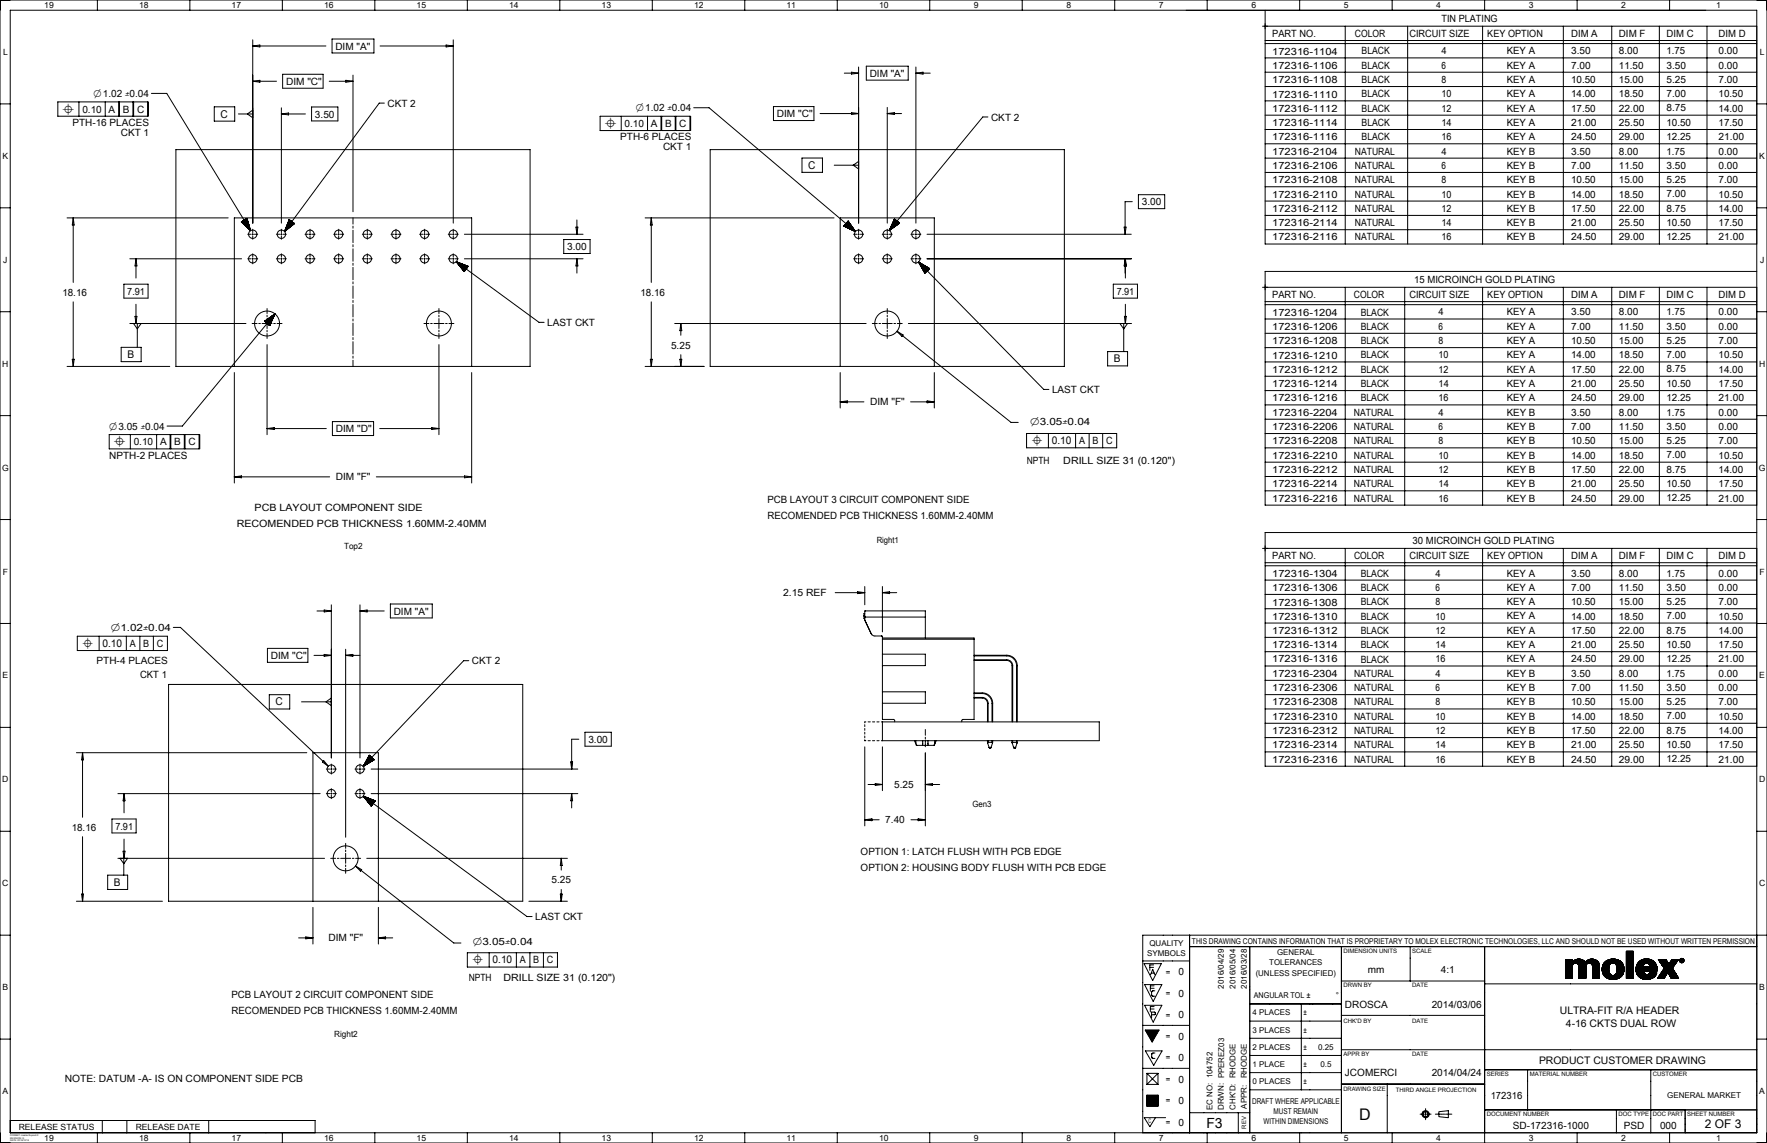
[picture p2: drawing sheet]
<svg xmlns="http://www.w3.org/2000/svg" width="864mm" height="559mm" viewBox="0 0 864 559" stroke-linecap="round" stroke-linejoin="round" font-family="sans-serif">
<g fill="none" stroke="#000" stroke-width=".49">
<path d="M0 0h864v559h-864zM48 0v5M93 0v5M138 0v5M183 0v5M228 0v5M274 0v5M319 0v5M364 0v5M409 0v5M454 0v5M500 0v5"/>
<path d="M545 0v5M590 0v5M635 0v5M680 0v5M726 0v5M771 0v5M816 0v5M5 5h854v549h-854zM124 19v90M162 19h21v7h-21zM222 19v90M617 13h242"/>
<path d="M618 5v114h241M618 20h241M657 13v106M688 13v106M725 13v106M764 13v106M788 13v106M811 13v106M834 13v106M124 22h3v1zM124 40l3-1v1zM124 22h35"/>
<path d="M124 40h11M138 36h20v7h-20zM161 40h12M169 39l4 1h-4zM173 37v67M186 22h36M218 22h4l-4 1zM413 36h7M416 35l4 1h-4zM420 33v76M423 32h21v7h-21zM448 33v76"/>
<path d="M448 36l3-1v1zM448 36h7M618 35h241M618 21h241M618 28h241M0 51h5M28 50h30v7h-30zM39 50v7M51 50v7M58 50h7v7h-7zM65 50h7v7h-7zM73 50v7"/>
<path d="M74 46h7l41 67M105 52h10v7h-10zM117 56h7M124 54l-3 2 3 2M138 53v56M138 56l3-1v1zM138 56h11M152 52h13v7h-13zM188 50h-3l-46 63M293 57h30v7h-30zM304 57v7M316 57v7"/>
<path d="M323 57h7v7h-7zM330 57h7v7h-7zM338 57v7M339 53h8l71 60M378 52h20v7h-20zM401 56h19M416 55l4 1h-4zM434 53v56M434 56l3-1v1zM434 56h7M483 57h-3l-45 56M618 42h241"/>
<path d="M618 56h241M618 49h241M859 51h5M86 73h173v106h-173zM347 73h173v106h-173zM392 77h10v7h-10zM420 79l-3 2 3 2M618 63h241M618 70h241M618 77h241M408 81h12M553 99h-3v16"/>
<path d="M556 95h13v7h-13zM618 84h241M618 98h241M618 91h241M0 102h5M33 107h79M36 107v3h-1zM36 107v31M118 108l3-1 1 6M118 108l4 5M118 108v1M118 108l1 1"/>
<path d="M118 108l1 2M119 108l1 2M119 108l2 3M119 108l3 4M119 108l3 5M120 107l2 5M120 107l2 4M120 107l2 3M120 107l1 2M121 107v1M121 115h2M123 115h1"/>
<path d="M124 112v2M124 114v1M124 115v2M124 115h2M135 115h2M137 115h1M138 112v2M138 114v1M138 115v2M138 115h2M140 111l2-3-2 4M141 107l3 2"/>
<path d="M141 107l-2 6M141 107h.1M141 107v1M142 108l-1 1M142 108l-2 2M142 108l-3 4M143 108l-4 5M143 109l-3 4M143 109l-3 3M143 109l-2 3M143 109l-1 2M144 109l-2 2"/>
<path d="M144 109l-1 1M144 109l-5 4M149 115h2M151 115h1M152 112v2M152 114v1M152 115v2M152 115h2M163 115h2M165 115h1M166 112v2M166 114v1"/>
<path d="M166 115v2M166 115h2M173 107v3M173 111v1M173 113v6M173 120v1M177 115h2M179 115h1M180 112v2M180 114v1M180 115v2M180 115h2"/>
<path d="M191 115h2M193 115h1M194 112v2M194 114v1M194 115v2M194 115h2M205 115h2M207 115h1M208 112v2M208 114v1M208 115v2M208 115h2"/>
<path d="M219 115h2M221 115h1M222 112v2M222 114v1M222 115v2M222 115h2M227 115h58M276 117h12v7h-12zM281 111h1v4zM282 108v7M315 107h93M318 107l1 3h-1z"/>
<path d="M318 107v31M412 111l6 2M412 111h.1M413 110v1M413 110l2 2M413 110l3 2M413 110l4 3M413 109l4 4M414 109l4 4M414 111l-1-1 1 2M414 109l3 3M414 109l3 2"/>
<path d="M414 109l2 2M414 108l2 2M414 108l1 1M415 108v1M415 108h.1M415 108l3 5M415 108l-3 3M417 115h2M419 115h1M420 112v2M420 114v1M420 115v2"/>
<path d="M420 115h2M431 115h2M433 115h1M434 112v2M434 114v1M434 115v2M434 115h2M435 112l4-4-4 5M436 110l2-2-2 3M437 108v-1l-1 2M437 107l3 2M437 107l-2 6"/>
<path d="M437 107h.1M438 107l-2 2M438 108l-3 3M438 108l-3 4M439 108l-3 4M439 109l-2 2M439 109l-1 1M440 109h-1M440 109l-5 4M445 115h2M447 115h1M448 112v2"/>
<path d="M448 114v1M448 115v2M448 115h2M453 115h100M549 111h1v4zM618 112h241M618 105h241M859 102h5M61 139h11v7h-11zM63 127h55M66 127l1 3h-1zM66 127v9"/>
<path d="M121 127h2M123 127h1M124 124v2M124 126v1M124 127v2M124 127h2M135 127h2M137 127h1M138 124v2M138 126v1M138 127v2M138 127h2"/>
<path d="M149 127h2M151 127h1M152 124v2M152 126v1M152 127v2M152 127h2M163 127h2M165 127h1M166 124v2M166 126v1M166 127v2M166 127h2"/>
<path d="M173 122v6M173 129v1M173 131v6M173 138v1M173 140v6M177 127h2M179 127h1M180 124v2M180 126v1M180 127v2M180 127h2M191 127h2"/>
<path d="M193 127h1M194 124v2M194 126v1M194 127v2M194 127h2M205 127h2M207 127h1M208 124v2M208 126v1M208 127v2M208 127h2M219 127h2"/>
<path d="M221 127h1M222 124v2M222 126v1M222 127v2M222 127h2M223 128l40 30h3M223 128l4 5M223 128l6 2M223 128l5 3M224 129l4 3M224 128l4 3M225 130l2 2"/>
<path d="M225 129l3 2M226 131l1 1h-1M226 129l2 2M226 132l1 1M227 129l1 2M227 133h.1M227 127h58M227 130h2M228 130h1M229 130l-2 3M282 127v3h-1zM282 127v7"/>
<path d="M417 127h2M419 127h1M420 124v2M420 126v1M420 127v2M420 127h2M431 127h2M433 127h1M434 124v2M434 126v1M434 127v2M434 127h2"/>
<path d="M445 127h2M447 127h1M448 124v2M448 126v1M448 127v2M448 127h2M449 128l61 62h3M449 128l3 6M449 128l5 3M449 128l4 5M449 128l4 4M449 129l4 4"/>
<path d="M450 130l3 3M450 129l3 3M451 131l1 2M451 129l3 3M451 132l1 1M451 130l3 2M452 133v1M452 130l2 2M453 130l1 2M453 127h100M453 131h1M454 131h.1"/>
<path d="M454 131l-2 3M544 139h12v7h-12zM550 127l-1 3h1M550 127v3M550 127v7M550 127v9M859 133h-241v114h241M0 152h5M36 148v31M63 158h57M65 158l2 3 2-3M66 155h1l-1 3z"/>
<path d="M66 149v9M67 158v12M123 158h3M126 158h1M128 158h5M130 157h-1M131 151v2M131 154v1M131 156v5M131 156l-1 1M132 155l-2 3M132 158v1"/>
<path d="M133 156l-2 3 2-2M133 154l-3 4M133 156l-2 3M134 154l-4 4M134 155l-3 3M134 158h1M134 154l-3 4M134 153l-3 5M134 153l-45 55h-7M134 153l-5 4 3 2M134 153l-2 6M135 158h3"/>
<path d="M173 147v1M173 149v6M173 156v1M173 158v6M207 158h3M210 158h1M212 158h5M215 151v2M215 154v1M215 156v5M218 158h1M219 158h3"/>
<path d="M318 148v31M330 158h93M333 158v4h-1zM333 158v6M426 158h3M430 158h.1M431 158h5M434 151v2M434 154v1M434 156v5M437 158h1M439 158h2"/>
<path d="M444 158h109M547 158l2 3 2-3M549 158v14M550 155v3zM550 149v9M617 140h242M618 149h241M618 156h241M618 147h241M657 140v107M687 140v107M725 140v107"/>
<path d="M764 140v107M788 140v107M811 140v107M834 140v107M859 152h5M33 179h50M35 176h1v3zM59 170h10v7h-10zM115 179v-72h116v72M131 161v1M131 163v2M131 168v45"/>
<path d="M173 165v1M173 167v6M173 174v1M173 176v3M215 161v1M215 163v2M215 168v45M315 179h29M318 176h1l-1 3zM332 176h1v3zM333 173v6M411 179v-72h46v72"/>
<path d="M434 161v1M434 163v2M438 162l3 2v1zM438 162l56 45h4M541 172h10v7h-10zM618 163h241M618 170h241M618 177h241M115 182v54M231 182v54M411 182v17M411 196h11"/>
<path d="M411 196h3v1zM445 196h12M453 196h4l-4 1zM457 182v17M618 198h241M618 191h241M618 184h241M0 203h5M53 212h30v7h-30zM64 212v7M77 212v7M83 212h7v7h-7z"/>
<path d="M90 212h7v7h-7zM98 212v7M131 210l3-1v1zM131 210h28M162 206h21v7h-21zM186 210h29M211 209l4 1h-4zM502 212h44v7h-44zM512 212v7M526 212v7M532 212v7M539 212v7"/>
<path d="M618 212h241M618 219h241M618 205h241M859 203h5M115 233h46M115 233h3v1zM184 233h47M227 233h4l-4 1zM618 233h241M618 240h241M618 226h241M0 254h5"/>
<path d="M859 254h5M617 268h242M618 277h241M618 275h241M657 268v107M687 268v107M725 268v107M764 268v107M788 268v107M811 268v107M834 268v107M859 260h-241v115h241"/>
<path d="M155 299h7M158 298l4 1h-4zM162 296v75M176 299l3-1v1zM176 299h12M176 296v75M191 295h20v7h-20zM408 290h15M419 289l4 1h-4zM423 287v9M423 300h-1l1 2M431 287v22"/>
<path d="M431 290h7M431 290l4-1v1zM618 291h241M618 298h241M618 284h241M0 305h5M38 311h44v7h-44zM48 311v7M62 311v7M68 311v7M75 311v7M85 307h3l72 68"/>
<path d="M131 317h19v7h-19zM158 320h4l-4 1zM169 317v92M422 301h1M423 302h29M426 310h.1M431 311h.1M431 311l-5-1a16 16 0 0 1-3-11h29v13M431 311v41h6v1M431 312h45v40h-5l-1 1M431 320h21v5h-21M431 313h45"/>
<path d="M618 312h241M618 305h241M618 319h241M859 305h5M82 335h173v106h-173zM132 340h10v7h-10zM153 320h9M169 320h7M169 320h3v1zM229 323h-2l-49 52M431 338h21v6h-21M476 339h4"/>
<path d="M476 321h16M476 323h16M476 320h16M480 339a5 5 0 0 1 5 5M480 339h.1M492 320a5 5 0 0 1 5 5M492 323l2 1 1 1M492 321a5 5 0 0 1 5 4M492 320v1M492 323h.1M495 325h.1M495 325v28"/>
<path d="M497 325v28M497 325h.1M618 340h241M618 326h241M618 333h241M0 356h5M147 343h15M162 341l-3 2 3 2M286 358h13v7h-13zM423 354v1M423 356v1M423 358v1"/>
<path d="M423 360v1M423 353h.1M424 353h1M426 353h1M429 353h1M431 353h106v9h-106M431 353v9M452 357v2M476 341h4M480 341l2 1 1 2M480 341h.1M483 344h.1"/>
<path d="M483 344v9M485 344h.1M485 344v9M618 347h241M618 354h241M859 356h5M37 368h113M40 368v32M40 368l1 3h-1zM158 372l2 3-2-2zM159 376h2M162 376h.1"/>
<path d="M162 374v1M162 377v1M163 376h1M173 376h2M176 376h.1M176 374v1M176 377v1M177 376h1M180 369l3 2M180 369l-2 6M180 369h.1M181 369l-1 1"/>
<path d="M181 370l-1 1M181 370l-2 2M181 370l-3 3M181 376h101M181 370l-3 4M182 370l-4 4M182 371l-4 3M182 371l-3 3M182 371l-2 2M182 371l-1 2M183 371l-2 1M183 371l-1 1"/>
<path d="M183 371v1M183 371l-5 4M279 372h1l-1 4zM283 361h-4v15M423 362h.1M423 365v39M424 362h1M426 362h1M429 362h1M431 365v22M447 362l1 2h9v-2M447 362l1 1"/>
<path d="M448 362v1M448 363v1M451 362v2M452 360v1M452 362v3M452 368v36M454 362v2M457 363l-1 1M457 362v1M457 362h.1M483 362v3M483 363h.1"/>
<path d="M483 363h2M483 362v1M483 365h1M483 365h.1M483 365v1M483 366h.1M483 366h1M484 366h.1M484 365v1M484 365h.1M485 362v1M485 363h.1"/>
<path d="M485 362l-1 3M495 362v3M495 363h.1M495 363h2M495 362v1M495 365h1M495 365h.1M495 365l1 1M496 366h.1M496 365v1M496 365h.1M497 362v1"/>
<path d="M497 363h.1M497 362l-1 3M618 368h241M618 361h241M58 388h98M61 388v9M61 388v3h-1zM159 388h2M162 388h.1M162 386v1M162 389v1M163 388h1"/>
<path d="M173 388h2M176 388h.1M176 386v1M176 389v1M177 388h1M178 389l80 59h2M178 389l3 5M178 389l5 2M178 389l4 4M178 390l4 3M179 391l3 2M179 390l4 2"/>
<path d="M180 390l3 2M180 392l2 2M180 393l2 1M181 393l1 1M181 394h.1M181 391l2 1M181 388h101M182 391l1 1M183 391v1M183 391h.1M183 391l-2 3M279 388v7"/>
<path d="M279 388l1 3h-1zM424 384h7M428 383l3 1h-3zM452 384h7M452 384l4-1v1zM0 406h5M40 409v32M55 400h12v7h-12zM58 420h101M59 420l2 2 1-2M60 416h1v4zM61 410v18"/>
<path d="M162 420h2M165 420h1M166 420h5M169 412v3M169 416h.1M169 417v5M172 420h1M174 420h2M179 420h98M274 420v5M274 420l1 3h-1zM423 401h7"/>
<path d="M423 401l3-1v1zM445 401h7M449 400l3 1h-3zM859 406h5M40 437h1l-1 4zM53 428h9v7h-9zM169 423v1M169 425v2M174 423l3 2-1 1zM174 423l48 38h3M274 437h1l-1 4zM274 435v6"/>
<path d="M0 457h5M37 441h42M146 459h7M149 458l4 1h-4zM153 441v-73h32v73M153 444v18M185 444v18M185 459h7M185 459l3-1v1zM258 441h19M581 457v97M864 457h-305v97"/>
<path d="M228 466h44v7h-44zM239 466v7M252 466v7M259 466v7M266 466v7M559 470h22M559 471h9l-5 8zM562 473h2M562 477l1-3 1 3M563 476h1M564 472h-2v2M581 463h278"/>
<path d="M611 463v91M656 463v91M656 480h70M689 463v17M726 463v96M765 478h3M765 469h3M765 469v9M765 469h.1M766 469l-1 1M767 469l-2 2M768 469l-3 3"/>
<path d="M768 473a1.6 1.6 0 0 1 2-2 1.6 1.6 0 0 1 2 2M768 478h.1M768 477l-1 1M768 476l-1 2M768 476l-2 2M768 475l-3 3M768 474l-3 4M768 474l-3 3M768 473l-3 4M768 473l-3 3M768 473v5M768 469l1 1a4 4 0 0 1 6 0 4 4 0 0 1 6 0"/>
<path d="M768 470l-3 4M768 470l-3 3M768 469l-3 4M768 472l-3 4M769 472l-4 3M769 470l-4 4M770 469l-5 5M771 469l-6 6M772 469l-3 2M772 473l3-3-3 3M772 473v5M772 469l-2 2"/>
<path d="M773 469l-2 2M774 469l-3 3M774 470l-2 2M774 470l-2 3M775 470l-3 3M775 473a1.6 1.6 0 0 1 2-2 1.6 1.6 0 0 1 1 2v5M775 475l-3 3M775 474l-3 4M775 474l-3 3M775 473l-3 4M775 473l-3 3M775 478h.1"/>
<path d="M775 477l-1 1M775 477l-2 1M775 476l-2 2M775 473v5h-3M775 472l-3 4M775 471l-3 4M776 469l-4 5M777 469l-5 5M777 469l-5 6M778 469l-6 6M778 469l-2 2M778 473l3-3-3 3"/>
<path d="M779 469l-2 2M780 469l-2 2M780 469l-2 3M780 470l-2 2M781 470l-3 2M781 470l1 2M781 470l-3 3M781 470l-3 4M781 471l-3 3M782 471l-4 4M782 478h-1M782 477l-2 1"/>
<path d="M782 476l-2 2M782 476l-3 2M782 475l-4 3M782 474l-4 4M782 474l-4 3M782 473l-4 4M782 473l-4 3M782 472l-4 4M782 472l-4 3M782 472v6h-4M785 470l-1 1M785 470a5 5 0 0 0 0 8"/>
<path d="M786 469l-3 3M786 474l-2 3M786 474l-2 2M786 473l-2 3M786 473l-3 3M786 475l-2 2 2-2M786 472l-3 4M787 476l-2 2M787 472v4M787 472a1.8 1.8 0 0 1 1-1 1.8 1.8 0 0 1 2 1M787 476a1.8 1.8 0 0 0 1 1 1.8 1.8 0 0 0 2-1M787 472l-4 3"/>
<path d="M787 469l-4 4M787 477l-2 1M787 477l-1 1M788 477l-2 1M788 469l-5 5M788 477l-2 2M789 477l-2 2M789 469l-6 5M789 469l-6 6M790 469l-2 2M790 472v4M790 474l3-3-3 4"/>
<path d="M790 469l-1 2M791 469l-2 2M791 470l-2 1M791 470l-1 1M792 470l-2 1M792 470l-2 2M792 470a6 6 0 0 0-7 0M792 470l1 1M792 470l-2 3M793 470l-3 3M793 471l-3 2M793 477l-1 1"/>
<path d="M793 471l-3 3M793 471a5 5 0 0 1-1 7 5 5 0 0 1-7 0M793 476l-2 2M793 472l-3 3M793 472l-3 4M794 472l-7 7M794 475l-4 4M794 473l-7 6M794 473l-6 6M794 474l-5 5M794 474l-6 5M795 465h.1"/>
<path d="M795 465v1M796 465l-1 1M796 465l-1 2M797 465l-2 2M797 465l-2 3M798 465l-3 3M798 465l-3 4M798 478h.1M798 478h-1M798 477l-1 1M798 476l-2 2M798 476l-3 2"/>
<path d="M798 475l-3 3M798 474l-3 4M798 474l-3 3M798 473l-3 4M798 473l-3 3M798 472l-3 4M798 472l-3 3M798 471l-3 4M798 471l-3 3M798 470l-3 4M798 470l-3 3M798 469l-3 4"/>
<path d="M798 469l-3 3M798 468l-3 4M798 468l-3 3M798 467l-3 4M798 467l-3 3M798 466l-3 4M798 466l-3 3M798 465h-3v13M798 465v13h-3M800 474v2M800 476l2 2 2 1M801 478l2-2-2 2"/>
<path d="M802 470l-2 1M802 469l-2 3M803 469l-3 3M803 473l-3 3M803 472l-3 4M803 475l-2 2M803 475l-2 3M803 469l-3 4M804 476l-2 2M804 469l-4 4M804 471a1.6 1.6 0 0 1 2 0 1.6 1.6 0 0 1 0 2h-3zM804 473l-4 3"/>
<path d="M804 473l-4 4M804 475l5-5-5 5M804 469l-4 5M804 473l-4 4 5-4M805 476l-3 2M805 469l-5 5M805 476l-2 2M805 473l-4 4M805 476l-2 3M805 469l-5 6M805 473l-2 2M806 476l-3 3"/>
<path d="M806 469l-6 6 6-6M806 473l-2 2M806 469l-6 6M806 469l-2 2M806 472l2-2-2 2M806 469a5 5 0 0 0-6 5M806 469l3 2M807 476l-4 3M807 469l-2 2M807 476l-3 3M807 469l-1 2M808 470l-2 1 2-1"/>
<path d="M808 476l-4 3M808 478l-4 1M808 470l-2 2M808 476l-3 3M809 471l-4 4M809 476l-4 3M809 476l-3 3M809 471l-3 4M809 471l1 4h-7a1.7 1.7 0 0 0 1 1 1.7 1.7 0 0 0 2 0h4M809 477l-1 1M809 472l-3 3M810 472l-3 3"/>
<path d="M810 476l-3 2M810 476l-3 3M810 476l-2 2M810 472l-2 3M810 473l-2 2M810 473l-1 2M810 474l-1 1M810 474v1M810 478h3M811 469h.1M811 478l9-9-9 9M811 469v1"/>
<path d="M812 469l-1 1M813 469l-2 1 2-1M813 469l-1 2M813 473l2-2-2 2M813 478l2-3 2 3M813 473l-3 5M813 478h.1M814 469l-2 2M814 477l-1 1M814 469h-4l3 4M814 469l2 2 1-2h3l-3 4M814 469l-2 3"/>
<path d="M814 470l-2 2M815 470l-3 2M815 470l-2 2M815 476l-3 2M815 470l-2 3M815 471l-2 2M816 477l2-2-2 2M817 478h3M817 469v1M817 473l3 5M817 473l-2 3M817 474l-2 2"/>
<path d="M818 478l1-1-1 1M818 474l-3 2M818 469l-2 2M818 474l-2 2M818 469l-5 5M818 474l-2 3M818 472l-6 6M818 475l-2 2M818 469l-6 6M818 469l-6 7M819 475l-3 3M819 472l-7 6"/>
<path d="M819 475l-2 3M819 469l-8 8M819 476l-2 2M819 469l-9 9M819 471l-7 7M820 477l-2 1M820 469l-10 9M820 477l-1 1M820 478h.1M820 478h-1M820 470l-9 8M822 469v1"/>
<path d="M822 469v1v-1M822 469h.1M822 470h.1M822 469h-1v1M822 469h1M823 470l-1 1-1-1M823 469v1M823 470h.1M559 481h9l-4 9zM559 491h9l-4 9zM562 483h2M562 493h2"/>
<path d="M563 496h1l1-1h-2v2M563 487h.1M563 487h1M564 482h-2v3M564 492h-2v3M564 484l-1 1v2M611 499h45M636 491v42M656 491h-45M656 496h70M726 481h133M0 508h5"/>
<path d="M559 501h22M560 504h6l-3 5zM560 514h8l-4 7zM560 504h.1M561 504h-1M562 504l-2 1M562 504l-1 1M563 504l-2 1M563 504l-2 2M564 504l-3 2M564 509h-1M564 507l-1 2"/>
<path d="M564 515h-1v1v1h1M565 504l-4 3M565 506l-2 3M565 504l-3 3M566 504l-4 3M566 505l-4 3M566 504l-4 4M611 508h45M611 516h45M859 513h-203M859 508h5M559 522h22"/>
<path d="M561 525h5M561 535h5v6h-5zM561 525v5M561 530h5M561 525l5 5M561 537h5M561 536h5M561 538h5M561 540h5M561 539h5M566 525v5M566 525l-5 5"/>
<path d="M611 524h45M611 533h45M656 530h70M678 530v24M747 523v20M807 523v31M859 523h-133M5 548h149v6M48 554v5M50 548v6M62 548v6M93 554v5"/>
<path d="M102 548v6M138 554v5M183 554v5M228 554v5M274 554v5M319 554v5M364 554v5M409 554v5M454 554v5M500 554v5M545 554v5M561 541h5"/>
<path d="M565 546l-3 5-3-5h11M581 544h30M590 554v5M605 544v10M635 554v5M680 554v5M694 545h2M696 545h1M697 542v2M697 544v1M697 545v2M697 545h2"/>
<path d="M702 545h3M703 544l5-1v3h-5zM705 545h1M707 545h3M726 543h133M771 554v5M790 543v11M816 554v5M824 543v11"/>
<circle cx="124" cy="115" r="2"/>
<circle cx="138" cy="115" r="2"/>
<circle cx="152" cy="115" r="2"/>
<circle cx="166" cy="115" r="2"/>
<circle cx="180" cy="115" r="2"/>
<circle cx="194" cy="115" r="2"/>
<circle cx="208" cy="115" r="2"/>
<circle cx="222" cy="115" r="2"/>
<circle cx="420" cy="115" r="2"/>
<circle cx="434" cy="115" r="2"/>
<circle cx="448" cy="115" r="2"/>
<circle cx="124" cy="127" r="2"/>
<circle cx="138" cy="127" r="2"/>
<circle cx="152" cy="127" r="2"/>
<circle cx="166" cy="127" r="2"/>
<circle cx="180" cy="127" r="2"/>
<circle cx="194" cy="127" r="2"/>
<circle cx="208" cy="127" r="2"/>
<circle cx="222" cy="127" r="2"/>
<circle cx="420" cy="127" r="2"/>
<circle cx="434" cy="127" r="2"/>
<circle cx="448" cy="127" r="2"/>
<circle cx="131" cy="158" r="6"/>
<circle cx="215" cy="158" r="6"/>
<circle cx="434" cy="158" r="6"/>
<circle cx="162" cy="376" r="2"/>
<circle cx="176" cy="376" r="2"/>
<circle cx="162" cy="388" r="2"/>
<circle cx="176" cy="388" r="2"/>
<circle cx="169" cy="420" r="6"/>
<circle cx="822" cy="470" r="1.1"/>
<circle cx="822" cy="470" r="1"/>
<circle cx="697" cy="545" r="1.8"/>
<circle cx="697" cy="545" r="1.2"/>
</g>
<text font-size="7.8" x="664" y="547">D</text>
<text font-size="6.8" x="590" y="551">F3</text>
<text font-size="5.9" x="833" y="552">2 OF 3</text>
<g font-size="5.4">
<text x="31" y="55">⌖</text>
<text x="296" y="62">⌖</text>
<text x="56" y="218">⌖</text>
<text x="504" y="217">⌖</text>
<text x="40" y="316">⌖</text>
<text x="231" y="471">⌖</text>
</g>
<g font-size="5.3">
<text x="108" y="57">C</text>
<text x="395" y="83">C</text>
<text x="135" y="345">C</text>
</g>
<g font-size="5.2">
<text x="62" y="175">B</text>
<text x="544" y="177">B</text>
<text x="514" y="217">0.10</text>
<text x="50" y="316">0.10</text>
<text x="56" y="433">B</text>
<text x="241" y="471">0.10</text>
</g>
<g font-size="5.1">
<text x="46" y="47">⌀1.02</text>
<text x="311" y="54">⌀1.02</text>
<text x="503" y="208">⌀3.05</text>
<text x="53" y="210">⌀3.05</text>
<text x="54" y="309">⌀1.02</text>
<text x="231" y="462">⌀3.05</text>
<text x="762" y="496">ULTRA-FIT R/A HEADER</text>
<text x="765" y="502">4-16 CKTS DUAL ROW</text>
<text x="752" y="520">PRODUCT CUSTOMER DRAWING</text>
</g>
<g font-size="4.9">
<text x="704" y="11">TIN PLATING</text>
<text x="622" y="18">PART NO.</text>
<text x="662" y="18">COLOR</text>
<text x="689" y="18">CIRCUIT SIZE</text>
<text x="727" y="18">KEY OPTION</text>
<text x="768" y="18">DIM A</text>
<text x="791" y="18">DIM F</text>
<text x="814" y="18">DIM C</text>
<text x="840" y="18">DIM D</text>
<text x="164" y="24">DIM &quot;A&quot;</text>
<text x="622" y="27">172316-1104</text>
<text x="665" y="27">BLACK</text>
<text x="705" y="27">4</text>
<text x="736" y="27">KEY A</text>
<text x="768" y="27">3.50</text>
<text x="791" y="27">8.00</text>
<text x="814" y="27">1.75</text>
<text x="840" y="27">0.00</text>
<text x="622" y="34">172316-1106</text>
<text x="665" y="34">BLACK</text>
<text x="705" y="34">6</text>
<text x="736" y="34">KEY A</text>
<text x="768" y="34">7.00</text>
<text x="791" y="34">11.50</text>
<text x="814" y="34">3.50</text>
<text x="840" y="34">0.00</text>
<text x="140" y="41">DIM &quot;C&quot;</text>
<text x="425" y="38">DIM &quot;A&quot;</text>
<text x="622" y="41">172316-1108</text>
<text x="665" y="41">BLACK</text>
<text x="705" y="41">8</text>
<text x="736" y="41">KEY A</text>
<text x="768" y="41">10.50</text>
<text x="791" y="41">15.00</text>
<text x="814" y="41">5.25</text>
<text x="840" y="41">7.00</text>
<text x="622" y="48">172316-1110</text>
<text x="665" y="48">BLACK</text>
<text x="705" y="48">10</text>
<text x="736" y="48">KEY A</text>
<text x="768" y="48">14.00</text>
<text x="791" y="48">18.50</text>
<text x="814" y="47">7.00</text>
<text x="840" y="48">10.50</text>
<text x="189" y="52">CKT 2</text>
<text x="40" y="55">0.10</text>
<text x="53" y="55">A</text>
<text x="60" y="55">B</text>
<text x="67" y="55">C</text>
<text x="154" y="57">3.50</text>
<text x="380" y="57">DIM &quot;C&quot;</text>
<text x="484" y="59">CKT 2</text>
<text x="622" y="55">172316-1112</text>
<text x="665" y="55">BLACK</text>
<text x="705" y="55">12</text>
<text x="736" y="55">KEY A</text>
<text x="768" y="55">17.50</text>
<text x="791" y="55">22.00</text>
<text x="814" y="54">8.75</text>
<text x="840" y="55">14.00</text>
<text x="35" y="62">PTH-16 PLACES</text>
<text x="305" y="62">0.10</text>
<text x="318" y="62">A</text>
<text x="325" y="62">B</text>
<text x="332" y="62">C</text>
<text x="622" y="62">172316-1114</text>
<text x="665" y="62">BLACK</text>
<text x="705" y="62">14</text>
<text x="736" y="62">KEY A</text>
<text x="768" y="62">21.00</text>
<text x="791" y="62">25.50</text>
<text x="814" y="61">10.50</text>
<text x="840" y="62">17.50</text>
<text x="59" y="67">CKT 1</text>
<text x="303" y="69">PTH-6 PLACES</text>
<text x="622" y="69">172316-1116</text>
<text x="665" y="69">BLACK</text>
<text x="705" y="69">16</text>
<text x="736" y="69">KEY A</text>
<text x="768" y="69">24.50</text>
<text x="791" y="69">29.00</text>
<text x="814" y="68">12.25</text>
<text x="840" y="69">21.00</text>
<text x="324" y="74">CKT 1</text>
<text x="622" y="76">172316-2104</text>
<text x="662" y="76">NATURAL</text>
<text x="705" y="76">4</text>
<text x="736" y="76">KEY B</text>
<text x="768" y="76">3.50</text>
<text x="791" y="76">8.00</text>
<text x="814" y="76">1.75</text>
<text x="840" y="76">0.00</text>
<text x="622" y="83">172316-2106</text>
<text x="662" y="83">NATURAL</text>
<text x="705" y="83">6</text>
<text x="736" y="83">KEY B</text>
<text x="768" y="83">7.00</text>
<text x="791" y="83">11.50</text>
<text x="814" y="83">3.50</text>
<text x="840" y="83">0.00</text>
<text x="622" y="90">172316-2108</text>
<text x="662" y="90">NATURAL</text>
<text x="705" y="90">8</text>
<text x="736" y="90">KEY B</text>
<text x="768" y="90">10.50</text>
<text x="791" y="90">15.00</text>
<text x="814" y="90">5.25</text>
<text x="840" y="90">7.00</text>
<text x="558" y="100">3.00</text>
<text x="622" y="97">172316-2110</text>
<text x="662" y="97">NATURAL</text>
<text x="705" y="97">10</text>
<text x="736" y="97">KEY B</text>
<text x="768" y="97">14.00</text>
<text x="791" y="97">18.50</text>
<text x="814" y="96">7.00</text>
<text x="840" y="97">10.50</text>
<text x="622" y="104">172316-2112</text>
<text x="662" y="104">NATURAL</text>
<text x="705" y="104">12</text>
<text x="736" y="104">KEY B</text>
<text x="768" y="104">17.50</text>
<text x="791" y="104">22.00</text>
<text x="814" y="103">8.75</text>
<text x="840" y="104">14.00</text>
<text x="622" y="111">172316-2114</text>
<text x="662" y="111">NATURAL</text>
<text x="705" y="111">14</text>
<text x="736" y="111">KEY B</text>
<text x="768" y="111">21.00</text>
<text x="791" y="111">25.50</text>
<text x="814" y="110">10.50</text>
<text x="840" y="111">17.50</text>
<text x="622" y="118">172316-2116</text>
<text x="662" y="118">NATURAL</text>
<text x="705" y="118">16</text>
<text x="736" y="118">KEY B</text>
<text x="768" y="118">24.50</text>
<text x="791" y="118">29.00</text>
<text x="814" y="117">12.25</text>
<text x="840" y="118">21.00</text>
<text x="277" y="122">3.00</text>
<text x="691" y="138">15 MICROINCH GOLD PLATING</text>
<text x="30" y="145">18.16</text>
<text x="62" y="144">7.91</text>
<text x="313" y="145">18.16</text>
<text x="546" y="144">7.91</text>
<text x="622" y="146">PART NO.</text>
<text x="662" y="146">COLOR</text>
<text x="689" y="146">CIRCUIT SIZE</text>
<text x="727" y="146">KEY OPTION</text>
<text x="768" y="146">DIM A</text>
<text x="791" y="146">DIM F</text>
<text x="814" y="146">DIM C</text>
<text x="840" y="146">DIM D</text>
<text x="622" y="154">172316-1204</text>
<text x="665" y="154">BLACK</text>
<text x="703" y="154">4</text>
<text x="736" y="154">KEY A</text>
<text x="768" y="154">3.50</text>
<text x="791" y="154">8.00</text>
<text x="814" y="154">1.75</text>
<text x="840" y="154">0.00</text>
<text x="267" y="159">LAST CKT</text>
<text x="622" y="161">172316-1206</text>
<text x="665" y="161">BLACK</text>
<text x="703" y="161">6</text>
<text x="736" y="161">KEY A</text>
<text x="768" y="161">7.00</text>
<text x="791" y="161">11.50</text>
<text x="814" y="161">3.50</text>
<text x="840" y="161">0.00</text>
<text x="328" y="170">5.25</text>
<text x="622" y="168">172316-1208</text>
<text x="665" y="168">BLACK</text>
<text x="703" y="168">8</text>
<text x="736" y="168">KEY A</text>
<text x="768" y="168">10.50</text>
<text x="791" y="168">15.00</text>
<text x="814" y="168">5.25</text>
<text x="840" y="168">7.00</text>
<text x="622" y="175">172316-1210</text>
<text x="665" y="175">BLACK</text>
<text x="703" y="175">10</text>
<text x="736" y="175">KEY A</text>
<text x="768" y="175">14.00</text>
<text x="791" y="175">18.50</text>
<text x="814" y="175">7.00</text>
<text x="840" y="175">10.50</text>
<text x="622" y="182">172316-1212</text>
<text x="665" y="182">BLACK</text>
<text x="703" y="182">12</text>
<text x="736" y="182">KEY A</text>
<text x="768" y="182">17.50</text>
<text x="791" y="182">22.00</text>
<text x="814" y="182">8.75</text>
<text x="840" y="182">14.00</text>
<text x="622" y="189">172316-1214</text>
<text x="665" y="189">BLACK</text>
<text x="703" y="189">14</text>
<text x="736" y="189">KEY A</text>
<text x="768" y="189">21.00</text>
<text x="791" y="189">25.50</text>
<text x="814" y="189">10.50</text>
<text x="840" y="189">17.50</text>
<text x="514" y="192">LAST CKT</text>
<text x="622" y="196">172316-1216</text>
<text x="665" y="196">BLACK</text>
<text x="703" y="196">16</text>
<text x="736" y="196">KEY A</text>
<text x="768" y="196">24.50</text>
<text x="791" y="196">29.00</text>
<text x="814" y="196">12.25</text>
<text x="840" y="196">21.00</text>
<text x="425" y="198">DIM &quot;F&quot;</text>
<text x="622" y="203">172316-2204</text>
<text x="662" y="203">NATURAL</text>
<text x="703" y="203">4</text>
<text x="736" y="203">KEY B</text>
<text x="768" y="203">3.50</text>
<text x="791" y="203">8.00</text>
<text x="814" y="203">1.75</text>
<text x="840" y="203">0.00</text>
<text x="164" y="211">DIM &quot;D&quot;</text>
<text x="622" y="210">172316-2206</text>
<text x="662" y="210">NATURAL</text>
<text x="703" y="210">6</text>
<text x="736" y="210">KEY B</text>
<text x="768" y="210">7.00</text>
<text x="791" y="210">11.50</text>
<text x="814" y="210">3.50</text>
<text x="840" y="210">0.00</text>
<text x="65" y="218">0.10</text>
<text x="78" y="218">A</text>
<text x="85" y="218">B</text>
<text x="92" y="218">C</text>
<text x="527" y="217">A</text>
<text x="534" y="217">B</text>
<text x="541" y="217">C</text>
<text x="622" y="217">172316-2208</text>
<text x="662" y="217">NATURAL</text>
<text x="703" y="217">8</text>
<text x="736" y="217">KEY B</text>
<text x="768" y="217">10.50</text>
<text x="791" y="217">15.00</text>
<text x="814" y="217">5.25</text>
<text x="840" y="217">7.00</text>
<text x="53" y="224">NPTH-2 PLACES</text>
<text x="502" y="227">NPTH</text>
<text x="520" y="227">DRILL SIZE 31 (0.120&quot;)</text>
<text x="622" y="224">172316-2210</text>
<text x="662" y="224">NATURAL</text>
<text x="703" y="224">10</text>
<text x="736" y="224">KEY B</text>
<text x="768" y="224">14.00</text>
<text x="791" y="224">18.50</text>
<text x="814" y="224">7.00</text>
<text x="840" y="224">10.50</text>
<text x="622" y="231">172316-2212</text>
<text x="662" y="231">NATURAL</text>
<text x="703" y="231">12</text>
<text x="736" y="231">KEY B</text>
<text x="768" y="231">17.50</text>
<text x="791" y="231">22.00</text>
<text x="814" y="231">8.75</text>
<text x="840" y="231">14.00</text>
<text x="164" y="235">DIM &quot;F&quot;</text>
<text x="622" y="238">172316-2214</text>
<text x="662" y="238">NATURAL</text>
<text x="703" y="238">14</text>
<text x="736" y="238">KEY B</text>
<text x="768" y="238">21.00</text>
<text x="791" y="238">25.50</text>
<text x="814" y="238">10.50</text>
<text x="840" y="238">17.50</text>
<text x="622" y="245">172316-2216</text>
<text x="662" y="245">NATURAL</text>
<text x="703" y="245">16</text>
<text x="736" y="245">KEY B</text>
<text x="768" y="245">24.50</text>
<text x="791" y="245">29.00</text>
<text x="814" y="245">12.25</text>
<text x="840" y="245">21.00</text>
<text x="124" y="250">PCB LAYOUT COMPONENT SIDE</text>
<text x="375" y="246">PCB LAYOUT 3 CIRCUIT COMPONENT SIDE</text>
<text x="116" y="258">RECOMENDED PCB THICKNESS 1.60MM-2.40MM</text>
<text x="375" y="254">RECOMENDED PCB THICKNESS 1.60MM-2.40MM</text>
<text x="690" y="266">30 MICROINCH GOLD PLATING</text>
<text x="622" y="273">PART NO.</text>
<text x="662" y="273">COLOR</text>
<text x="689" y="273">CIRCUIT SIZE</text>
<text x="727" y="273">KEY OPTION</text>
<text x="768" y="273">DIM A</text>
<text x="791" y="273">DIM F</text>
<text x="814" y="273">DIM C</text>
<text x="840" y="273">DIM D</text>
<text x="665" y="282">BLACK</text>
<text x="702" y="282">4</text>
<text x="736" y="282">KEY A</text>
<text x="768" y="282">3.50</text>
<text x="791" y="282">8.00</text>
<text x="814" y="282">1.75</text>
<text x="840" y="282">0.00</text>
<text x="622" y="282">172316-1304</text>
<text x="383" y="291">2.15 REF</text>
<text x="622" y="289">172316-1306</text>
<text x="665" y="289">BLACK</text>
<text x="702" y="289">6</text>
<text x="736" y="289">KEY A</text>
<text x="768" y="289">7.00</text>
<text x="791" y="289">11.50</text>
<text x="814" y="289">3.50</text>
<text x="840" y="289">0.00</text>
<text x="622" y="296">172316-1308</text>
<text x="665" y="296">BLACK</text>
<text x="702" y="296">8</text>
<text x="736" y="296">KEY A</text>
<text x="768" y="296">10.50</text>
<text x="791" y="296">15.00</text>
<text x="814" y="296">5.25</text>
<text x="840" y="296">7.00</text>
<text x="192" y="300">DIM &quot;A&quot;</text>
<text x="622" y="303">172316-1310</text>
<text x="665" y="303">BLACK</text>
<text x="702" y="303">10</text>
<text x="736" y="303">KEY A</text>
<text x="768" y="303">14.00</text>
<text x="791" y="303">18.50</text>
<text x="814" y="303">7.00</text>
<text x="840" y="303">10.50</text>
<text x="622" y="310">172316-1312</text>
<text x="665" y="310">BLACK</text>
<text x="702" y="310">12</text>
<text x="736" y="310">KEY A</text>
<text x="768" y="310">17.50</text>
<text x="791" y="310">22.00</text>
<text x="814" y="310">8.75</text>
<text x="840" y="310">14.00</text>
<text x="63" y="316">A</text>
<text x="70" y="316">B</text>
<text x="77" y="316">C</text>
<text x="622" y="317">172316-1314</text>
<text x="665" y="317">BLACK</text>
<text x="702" y="317">14</text>
<text x="736" y="317">KEY A</text>
<text x="768" y="317">21.00</text>
<text x="791" y="317">25.50</text>
<text x="814" y="317">10.50</text>
<text x="840" y="317">17.50</text>
<text x="132" y="322">DIM &quot;C&quot;</text>
<text x="622" y="324">172316-1316</text>
<text x="665" y="324">BLACK</text>
<text x="702" y="324">16</text>
<text x="736" y="324">KEY A</text>
<text x="768" y="324">24.50</text>
<text x="791" y="324">29.00</text>
<text x="814" y="324">12.25</text>
<text x="840" y="324">21.00</text>
<text x="47" y="324">PTH-4 PLACES</text>
<text x="231" y="325">CKT 2</text>
<text x="69" y="331">CKT 1</text>
<text x="622" y="331">172316-2304</text>
<text x="662" y="331">NATURAL</text>
<text x="702" y="331">4</text>
<text x="736" y="331">KEY B</text>
<text x="768" y="331">3.50</text>
<text x="791" y="331">8.00</text>
<text x="814" y="331">1.75</text>
<text x="840" y="331">0.00</text>
<text x="622" y="338">172316-2306</text>
<text x="662" y="338">NATURAL</text>
<text x="702" y="338">6</text>
<text x="736" y="338">KEY B</text>
<text x="768" y="338">7.00</text>
<text x="791" y="338">11.50</text>
<text x="814" y="338">3.50</text>
<text x="840" y="338">0.00</text>
<text x="622" y="345">172316-2308</text>
<text x="662" y="345">NATURAL</text>
<text x="702" y="345">8</text>
<text x="736" y="345">KEY B</text>
<text x="768" y="345">10.50</text>
<text x="791" y="345">15.00</text>
<text x="814" y="345">5.25</text>
<text x="840" y="345">7.00</text>
<text x="622" y="352">172316-2310</text>
<text x="662" y="352">NATURAL</text>
<text x="702" y="352">10</text>
<text x="736" y="352">KEY B</text>
<text x="768" y="352">14.00</text>
<text x="791" y="352">18.50</text>
<text x="814" y="352">7.00</text>
<text x="840" y="352">10.50</text>
<text x="622" y="359">172316-2312</text>
<text x="662" y="359">NATURAL</text>
<text x="702" y="359">12</text>
<text x="736" y="359">KEY B</text>
<text x="768" y="359">17.50</text>
<text x="791" y="359">22.00</text>
<text x="814" y="359">8.75</text>
<text x="840" y="359">14.00</text>
<text x="288" y="363">3.00</text>
<text x="622" y="366">172316-2314</text>
<text x="662" y="366">NATURAL</text>
<text x="702" y="366">14</text>
<text x="736" y="366">KEY B</text>
<text x="768" y="366">21.00</text>
<text x="791" y="366">25.50</text>
<text x="814" y="366">10.50</text>
<text x="840" y="366">17.50</text>
<text x="622" y="373">172316-2316</text>
<text x="662" y="373">NATURAL</text>
<text x="702" y="373">16</text>
<text x="736" y="373">KEY B</text>
<text x="768" y="373">24.50</text>
<text x="791" y="373">29.00</text>
<text x="814" y="373">12.25</text>
<text x="840" y="373">21.00</text>
<text x="437" y="385">5.25</text>
<text x="35" y="406">18.16</text>
<text x="56" y="406">7.91</text>
<text x="433" y="403">7.40</text>
<text x="421" y="418">OPTION 1: LATCH FLUSH WITH PCB EDGE</text>
<text x="421" y="426">OPTION 2: HOUSING BODY FLUSH WITH PCB EDGE</text>
<text x="270" y="432">5.25</text>
<text x="262" y="450">LAST CKT</text>
<text x="161" y="460">DIM &quot;F&quot;</text>
<text x="254" y="471">A</text>
<text x="261" y="471">B</text>
<text x="267" y="471">C</text>
<text x="229" y="479">NPTH</text>
<text x="246" y="480">DRILL SIZE 31 (0.120&quot;)</text>
<text x="576" y="477">0</text>
<text x="669" y="476">mm</text>
<text x="704" y="476">4:1</text>
<text x="113" y="488">PCB LAYOUT 2 CIRCUIT COMPONENT SIDE</text>
<text x="576" y="487">0</text>
<text x="113" y="496">RECOMENDED PCB THICKNESS 1.60MM-2.40MM</text>
<text x="576" y="498">0</text>
<text x="657" y="493">DROSCA</text>
<text x="700" y="493">2014/03/06</text>
<text x="576" y="508">0</text>
<text x="576" y="519">0</text>
<text x="657" y="526">JCOMERCI</text>
<text x="700" y="526">2014/04/24</text>
<text x="32" y="529">NOTE: DATUM -A- IS ON COMPONENT SIDE PCB</text>
<text x="576" y="529">0</text>
<text x="576" y="540">0</text>
<text x="729" y="537">172316</text>
<text x="576" y="550">0</text>
<text x="739" y="552">SD-172316-1000</text>
<text x="794" y="552">PSD</text>
<text x="811" y="552">000</text>
</g>
<g font-size="4.4">
<text x="61" y="47">±0.04</text>
<text x="326" y="54">±0.04</text>
<text x="519" y="208">±0.04</text>
<text x="69" y="210">±0.04</text>
<text x="70" y="309">±0.04</text>
<text x="247" y="462">±0.04</text>
</g>
<g font-size="4.2">
<text x="22" y="4">19</text>
<text x="68" y="4">18</text>
<text x="113" y="4">17</text>
<text x="158" y="4">16</text>
<text x="204" y="4">15</text>
<text x="249" y="4">14</text>
<text x="294" y="4">13</text>
<text x="339" y="4">12</text>
<text x="384" y="4">11</text>
<text x="430" y="4">10</text>
<text x="476" y="4">9</text>
<text x="521" y="4">8</text>
<text x="566" y="4">7</text>
<text x="612" y="4">6</text>
<text x="657" y="4">5</text>
<text x="702" y="4">4</text>
<text x="747" y="4">3</text>
<text x="792" y="4">2</text>
<text x="839" y="4">1</text>
<text x="1" y="27">L</text>
<text x="860" y="27">L</text>
<text x="1" y="78">K</text>
<text x="860" y="78">K</text>
<text x="2" y="128">J</text>
<text x="860" y="128">J</text>
<text x="1" y="179">H</text>
<text x="860" y="179">H</text>
<text x="1" y="230">G</text>
<text x="860" y="230">G</text>
<text x="168" y="268">Top2</text>
<text x="428" y="265">Right1</text>
<text x="1" y="281">F</text>
<text x="860" y="281">F</text>
<text x="1" y="332">E</text>
<text x="860" y="332">E</text>
<text x="1" y="383">D</text>
<text x="860" y="383">D</text>
<text x="475" y="394">Gen3</text>
<text x="1" y="433">C</text>
<text x="860" y="433">C</text>
<text x="1" y="484">B</text>
<text x="860" y="484">B</text>
<text x="163" y="507">Right2</text>
<text x="1" y="535">A</text>
<text x="860" y="535">A</text>
<text x="9" y="552">RELEASE STATUS</text>
<text x="22" y="558">19</text>
<text x="66" y="552">RELEASE DATE</text>
<text x="68" y="558">18</text>
<text x="113" y="558">17</text>
<text x="158" y="558">16</text>
<text x="204" y="558">15</text>
<text x="249" y="558">14</text>
<text x="294" y="558">13</text>
<text x="339" y="558">12</text>
<text x="384" y="558">11</text>
<text x="430" y="558">10</text>
<text x="476" y="558">9</text>
<text x="521" y="558">8</text>
<text x="566" y="558">7</text>
<text x="612" y="558">6</text>
<text x="657" y="558">5</text>
<text x="702" y="558">4</text>
<text x="747" y="558">3</text>
<text x="792" y="558">2</text>
<text x="839" y="558">1</text>
</g>
<g font-size="3.9">
<text x="583" y="461">THIS DRAWING CONTAINS INFORMATION THAT IS PROPRIETARY TO MOLEX ELECTRONIC TECHNOLOGIES, LLC AND SHOULD NOT BE USED WITHOUT WRITTEN PERMISSION</text>
<text x="561" y="467">SYMBOLS</text>
<text x="562" y="462">QUALITY</text>
<text x="624" y="467">GENERAL</text>
<text x="620" y="472">TOLERANCES</text>
<text x="570" y="476">=</text>
<text x="614" y="477">(UNLESS SPECIFIED)</text>
<text x="598" y="483" transform="rotate(-90 598 483)">2016/04/29</text>
<text x="604" y="483" transform="rotate(-90 604 483)">2016/05/04</text>
<text x="609" y="483" transform="rotate(-90 609 483)">2016/03/28</text>
<text x="570" y="487">=</text>
<text x="613" y="488">ANGULAR TOL ±</text>
<text x="653" y="488">°</text>
<text x="570" y="497">=</text>
<text x="612" y="496">4 PLACES</text>
<text x="637" y="496">±</text>
<text x="570" y="508">=</text>
<text x="612" y="505">3 PLACES</text>
<text x="637" y="505">±</text>
<text x="612" y="513">2 PLACES</text>
<text x="637" y="513">±</text>
<text x="644" y="513">0.25</text>
<text x="570" y="518">=</text>
<text x="612" y="522">1 PLACE</text>
<text x="637" y="522">±</text>
<text x="645" y="522">0.5</text>
<text x="609" y="527" transform="rotate(-90 609 527)">RHODGE</text>
<text x="570" y="529">=</text>
<text x="612" y="530">0 PLACES</text>
<text x="637" y="530">±</text>
<text x="570" y="539">=</text>
<text x="612" y="540">DRAFT WHERE APPLICABLE</text>
<text x="815" y="537">GENERAL MARKET</text>
<text x="593" y="543" transform="rotate(-90 593 543)">EC NO: 104752</text>
<text x="598" y="543" transform="rotate(-90 598 543)">DRWN: PPEREZ03</text>
<text x="604" y="542" transform="rotate(-90 604 542)">CHK'D: RHODGE</text>
<text x="609" y="542" transform="rotate(-90 609 542)">APPR:</text>
<text x="622" y="545">MUST REMAIN</text>
<text x="570" y="550">=</text>
<text x="617" y="550">WITHIN DIMENSIONS</text>
</g>
<text font-size="3.1" x="561" y="549">C</text>
<g font-size="2.9">
<text x="657" y="466">DIMENSION UNITS</text>
<text x="690" y="466">SCALE</text>
<text x="657" y="483">DRWN BY</text>
<text x="690" y="483">DATE</text>
<text x="657" y="500">CHK'D BY</text>
<text x="690" y="500">DATE</text>
<text x="657" y="516">APPR BY</text>
<text x="690" y="516">DATE</text>
<text x="727" y="526">SERIES</text>
<text x="748" y="526">MATERIAL NUMBER</text>
<text x="808" y="526">CUSTOMER</text>
<text x="657" y="533">DRAWING SIZE</text>
<text x="682" y="534">THIRD ANGLE PROJECTION</text>
<text x="727" y="546">DOCUMENT NUMBER</text>
<text x="791" y="546">DOC TYPE</text>
<text x="808" y="546">DOC PART</text>
<text x="825" y="546">SHEET NUMBER</text>
<text x="609" y="552" transform="rotate(-90 609 552)">REV</text>
</g>
<g font-size="1.1">
<text x="5" y="555">FORMAT: master-tb-prod-D</text>
<text x="5" y="557">REVISION: G</text>
<text x="5" y="558">DATE: 2015/12/14</text>
</g>
</svg>
